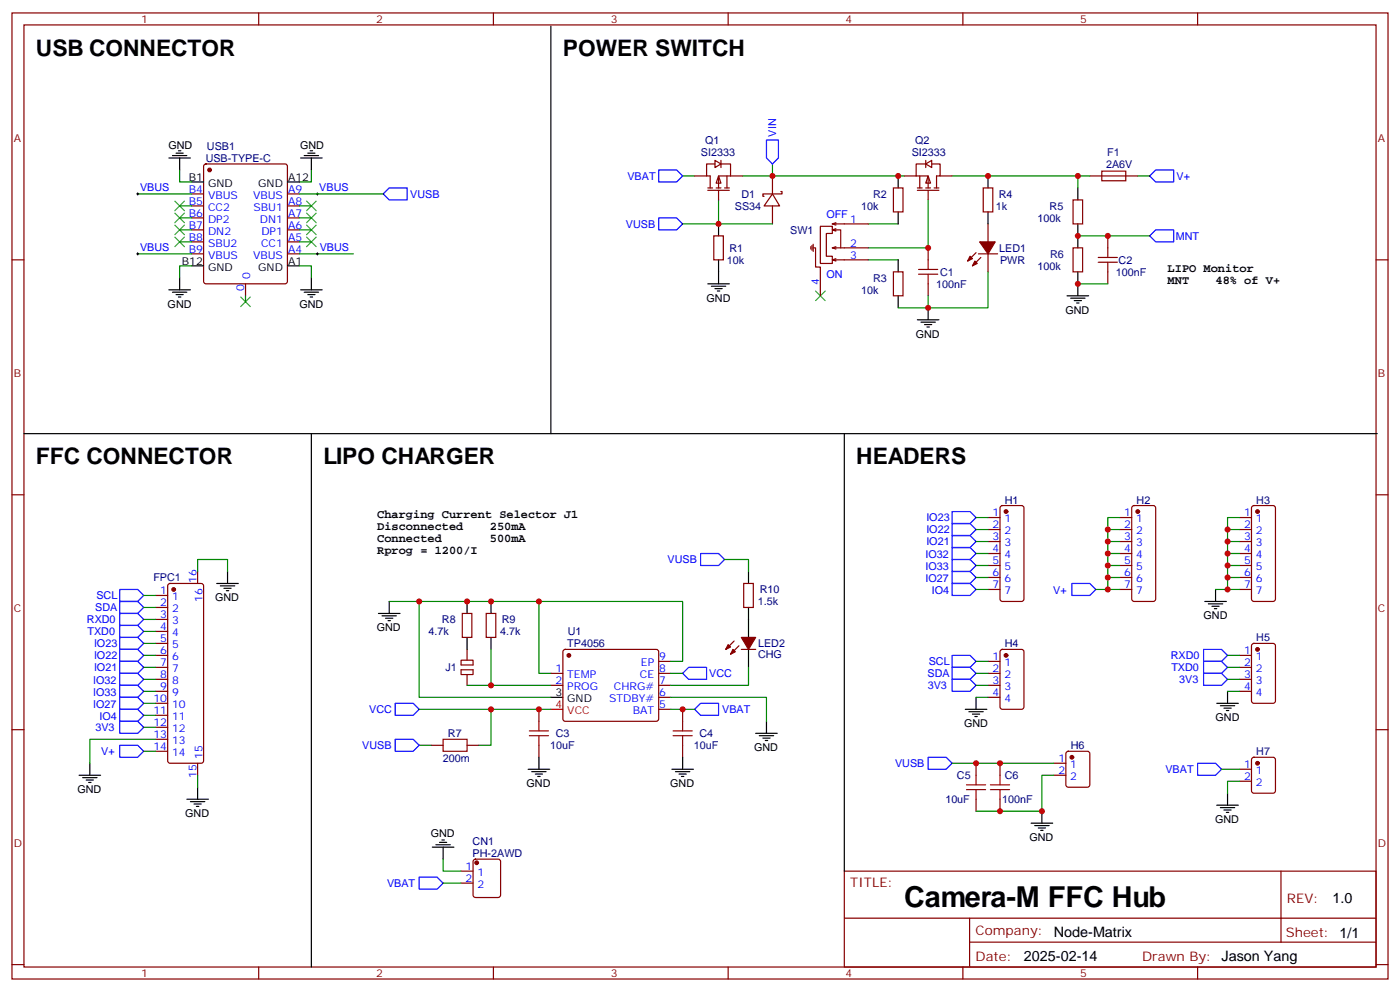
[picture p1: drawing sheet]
<svg xmlns="http://www.w3.org/2000/svg" width="412mm" height="292mm" viewBox="0 0 412 292" stroke-linecap="round" stroke-linejoin="round" font-family="sans-serif">
<g fill="none" stroke="#870000" stroke-width=".35">
<path d="M3.5 3.8h405.4v284.3h-405.4zM7.1 7.3h398.2v277.3h-398.2zM76.2 3.8v3.5M145.3 3.8v3.5M214.5 3.8v3.5M283.6 3.8v3.5M352.8 3.8v3.5M56.4 57.1h3.6M60.2 48.5l.5-.2h23.3l.5 .2 .2 .5v33.8l-.3 .5-.4 .2h-23.3l-.5-.2-.2-.5v-33.8zM84.7 57.1h3.5M227.5 57.1l2.2 3.5h-4.6zM227.5 57.1h-2.8v.7h.4"/>
<path d="M227.5 51.8v5.3M230 56.4h.4v.7h-2.9M263.2 55.3h2.8v7.1h-2.8zM289.6 55.3h2.9v7.1h-2.9zM316.1 58.8h2.8v7.1h-2.8zM321 51.8h14.1M3.5 76.5h3.6M56.4 60.6h3.6M56.4 64.1h3.6M56.4 67.7h3.6M56.4 71.2h3.6M56.4 74.7h3.6"/>
<path d="M84.7 60.6h3.5M84.7 64.1h3.5M84.7 67.7h3.5M84.7 71.2h3.5M84.7 74.7h3.5M210.3 69.4h2.8v7.1h-2.8zM227.5 60.6v5.3M238.8 72.6v.7M239.2 72.2v1.5M239.5 73h.7v5.6h1.5v8.5M239.5 71.9v2.1M241.7 66.6h3.5v2.1h-1.8v6.7h1.8v2.1h-3.5z"/>
<path d="M245.2 65.9h10.6M245.2 73h10.6M245.2 73l1 .3M245.2 65.9l1 .4M246.2 68l-1-.3h2.4v5.3M246.2 67.3l-1 .4M246.2 76.1l-1 .4M246.2 72.6l-1 .4M246.2 65.5l-1 .4M255.8 76.5h-10.6l1 .3M273.4 73v3.5M287.5 74.4l-2.5 2.4"/>
<path d="M288.2 74.7h5.7M288.9 75.8l-2.4 2.4M291 65.9v5.3M291 74.7v5.3M316.1 73h2.8v7h-2.8zM326.3 69.4v3.6M405.3 76.5h3.6M72.3 83.5v3.6M263.2 80h2.8v7.1h-2.8zM273.4 83.5v3.6M326.3 80v3.5M3.5 145.6h3.6"/>
<path d="M291 152.3h3.6M291 155.9h3.6M291 159.4h3.6M294.8 149l.5-.2h5.6l.7 .4v27.1l-.2 .5-.5 .2h-5.6l-.5-.2-.2-.5v-26.8zM329.8 152.3h3.6M329.8 155.9h3.6M329.8 159.4h3.6M333.6 149l.5-.2h5.6l.7 .4v27.1l-.2 .5-.5 .2h-5.6l-.5-.2-.2-.5v-26.8zM365.1 152.3h3.6M365.1 155.9h3.6M365.1 159.4h3.6M368.9 149l.5-.2h5.6l.7 .4v27.1l-.2 .5-.5 .2h-5.6l-.5-.2-.2-.5v-26.8z"/>
<path d="M405.3 145.6h3.6M45.9 175.3h3.5M45.9 178.8h3.5M49.6 171.9l.5-.2h9.2l.5 .2 .2 .5v51.5l-.3 .5-.4 .2h-9.2l-.5-.2-.2-.5v-51.5zM58.2 168.2v3.5M219.1 171.7h2.8v7.1h-2.8zM291 162.9h3.6M291 166.4h3.6M291 170h3.6M291 173.5h3.6M329.8 162.9h3.6M329.8 166.4h3.6"/>
<path d="M329.8 170h3.6M329.8 173.5h3.6M365.1 162.9h3.6M365.1 166.4h3.6M365.1 170h3.6M365.1 173.5h3.6M45.9 182.3h3.5M45.9 185.8h3.5M45.9 189.4h3.5M45.9 192.9h3.5M45.9 196.4h3.5M45.9 200h3.5"/>
<path d="M162.3 198.2h3.5M166 191.3l.5-.2h26.8l.5 .2 .2 .5v20.1l-.7 .4-27.1-.1-.4-.6v-19.8zM194 194.7h3.6M194 198.2h3.6M216.3 188.7l-2.5 2.4M217.7 190.1l-2.5 2.4M218.4 191.1h4.2M291 194.7h3.6M291 198.2h3.6M294.8 191.3l.5-.2h5.6l.7 .5v16.5l-.4 .6-5.9 .1-.7-.5v-16.5zM365.1 192.9h3.6M365.1 196.4h3.6"/>
<path d="M365.1 200h3.6M368.9 189.6l.5-.2h5.6l.7 .4v16.5l-.5 .7h-5.8l-.7-.5v-16.4zM3.5 214.8h3.6M45.9 203.5h3.5M45.9 207h3.5M45.9 210.5h3.5M45.9 214.1h3.5M45.9 217.6h3.5M127 219.4h3.5M137.6 219.4h3.5M158.7 208.8v3.5M158.7 219.4v3.5"/>
<path d="M162.3 201.7h3.5M194 201.7h3.6M194 205.2h3.6M194 208.8h3.6M201.1 208.8v3.5M201.1 219.4v3.5M291 201.7h3.6M291 205.2h3.6M365.1 203.5h3.6M405.3 214.8h3.6M45.9 221.1h3.5M58.2 224.6v3.6"/>
<path d="M248.7 256.4h156.6v28.2h-156.6zM377.3 256.4v20.9M248.7 270.2h156.5M285.6 277.3h119.6M285.6 270.2v14.2M3.5 283.9h3.6M76.2 284.6v3.5M145.3 284.6v3.5M214.5 284.6v3.5M283.6 284.6v3.5M352.8 284.6v3.5M405.3 283.9h3.6"/>
</g>
<g fill="#870000" stroke="#870000" stroke-width=".35">
<path d="M288.6 71.2h4.6l-2.2 3.5z"/>
<path d="M285.8 75.4l.7 .7-1.5 .7z"/>
<path d="M287.2 76.8l.7 .7-1.4 .7z"/>
<path d="M218.4 187.6h4.2l-2.1 3.5z"/>
<path d="M215.9 191.1l.7 .7-1.4 .7z"/>
<path d="M214.5 189.7l.7 .7-1.4 .7z"/>
<circle cx="51.2" cy="173.5" r=".53"/>
<circle cx="61.7" cy="50" r=".53"/>
<circle cx="167.6" cy="192.9" r=".53"/>
<circle cx="296.3" cy="192.9" r=".53"/>
<circle cx="296.3" cy="150.6" r=".53"/>
<circle cx="335.1" cy="150.6" r=".53"/>
<circle cx="370.4" cy="150.6" r=".53"/>
<circle cx="370.4" cy="191.1" r=".53"/>
</g>
<g fill="none" stroke="#00f" stroke-width=".35">
<path d="M112.9 57.1l1.8-1.8h5.2v3.5h-5.2zM194 50h5.3l1.8 1.8-1.8 1.8h-5.3zM225.8 41.2h3.5v5.3l-1.8 1.8-1.7-1.8zM338.7 51.8l1.7-1.8h5.3v3.6h-5.3zM194 64.1h5.3l1.8 1.8-1.8 1.8h-5.3zM338.7 69.4l1.7-1.7h5.3v3.5h-5.3zM280.5 157.6h5.3l1.7 1.8-1.7 1.7h-5.3zM280.5 154.1h5.3l1.7 1.8-1.7 1.7h-5.3zM280.5 150.6h5.3l1.7 1.7-1.7 1.8h-5.3zM35.3 177h5.3l1.7 1.8-1.7 1.8h-5.3zM35.3 173.5h5.3l1.7 1.8-1.7 1.7h-5.3zM206.4 162.9h5.3l1.7 1.8-1.7 1.7h-5.3z"/>
<path d="M280.5 171.7h5.3l1.7 1.8-1.7 1.8h-5.3zM280.5 168.2h5.3l1.7 1.8-1.7 1.7h-5.3zM280.5 164.7h5.3l1.7 1.7-1.7 1.8h-5.3zM280.5 161.1h5.3l1.7 1.8-1.7 1.8h-5.3zM315.7 171.7h5.3l1.8 1.8-1.8 1.8h-5.3zM35.3 198.2h5.3l1.7 1.8-1.7 1.7h-5.3zM35.3 194.7h5.3l1.7 1.7-1.7 1.8h-5.3zM35.3 191.1h5.3l1.7 1.8-1.7 1.8h-5.3zM35.3 187.6h5.3l1.7 1.8-1.7 1.7h-5.3zM35.3 184.1h5.3l1.7 1.7-1.7 1.8h-5.3zM35.3 180.6h5.3l1.7 1.7-1.7 1.8h-5.3zM201.1 198.2l1.7-1.8h5.3v3.6h-5.3z"/>
<path d="M280.5 192.9h5.3l1.7 1.8-1.7 1.7h-5.3zM280.5 196.4h5.3l1.7 1.8-1.7 1.8h-5.3zM280.5 200h5.3l1.7 1.7-1.7 1.8h-5.3zM354.5 198.2h5.3l1.8 1.8-1.8 1.7h-5.3zM354.5 191.1h5.3l1.8 1.8-1.8 1.8h-5.3zM354.5 194.7h5.3l1.8 1.7-1.8 1.8h-5.3zM35.3 219.4h5.3l1.7 1.7-1.7 1.8h-5.3zM35.3 212.3h5.3l1.7 1.8-1.7 1.7h-5.3zM35.3 208.8h5.3l1.7 1.7-1.7 1.8h-5.3zM35.3 205.2h5.3l1.7 1.8-1.7 1.8h-5.3zM35.3 201.7h5.3l1.7 1.8-1.7 1.7h-5.3zM116.4 207h5.3l1.8 1.8-1.8 1.7h-5.3z"/>
<path d="M116.4 217.6h5.3l1.8 1.8-1.8 1.7h-5.3zM204.6 208.8l1.8-1.8h5.3v3.5h-5.3z"/>
</g>
<g fill="none" stroke="#000" stroke-width=".35">
<path d="M162.3 7.7v119.9M49.7 46.5h6.4M50.8 45.8h4.2M51.9 45.1h2.1M52.6 44.4h.7M52.9 46.5v3.5M56.4 53.6h3.6M84.7 53.6h3.5M88.5 46.5h6.4M89.6 45.8h4.2M90.7 45.1h2.1M91.4 44.4h.7"/>
<path d="M91.7 46.5v3.5M264.6 51.8v3.5M291 51.8v3.5M317.5 55.3v3.5M56.4 78.2h3.6M84.7 78.2h3.5M211.7 65.9v3.5M211.7 76.5v7M264.6 62.4v3.5M264.6 76.5v3.5M291 62.4v3.5M317.5 65.9v7.1"/>
<path d="M49.7 85.3h6.4M50.8 86h4.2M51.9 86.7h2.1M52.6 87.4h.7M52.9 81.8v3.5M88.5 85.3h6.4M89.6 86h4.2M90.7 86.7h2.1M91.4 87.4h.7M91.7 81.8v3.5M208.5 83.5h6.3M209.5 84.2h4.3"/>
<path d="M210.6 84.9h2.1M211.3 85.7h.7M264.6 87.1v3.5M270.2 94.1h6.4M271.3 94.8h4.2M272.3 95.5h2.2M273 96.2h.8M273.4 90.6v3.5M314.3 87.1h6.4M315.4 87.8h4.2M316.4 88.5h2.2M317.1 89.2h.8"/>
<path d="M317.5 80v7.1M7.1 127.6h398.6M91.7 127.6v157M248.7 127.6v128.8M63.9 171.7h6.3M64.9 172.4h4.2M66 173.1h2.1M66.7 173.8h.7M67 168.2v3.5M114.7 177v3.6M220.5 168.2v3.5M220.5 178.8v8.8"/>
<path d="M354.9 177h6.3M356 177.7h4.2M357 178.4h2.1M357.7 179.1h.7M358.1 173.5v3.5M111.5 180.6h6.3M112.5 181.3h4.3M113.6 182h2.1M114.3 182.7h.7M220.5 191.1v5.3M162.3 205.2h3.5M222.6 215.8h6.4"/>
<path d="M223.7 216.5h4.2M224.7 217.2h2.1M225.4 217.9h.7M225.8 212.3v3.5M284.3 208.8h6.4M285.4 209.5h4.2M286.5 210.2h2.1M287.2 210.9h.7M287.5 205.2v3.6M358.4 207h6.4M359.5 207.7h4.2M360.5 208.4h2.2"/>
<path d="M361.2 209.1h.7M361.6 203.5v3.5M23.3 228.2h6.3M24.3 228.9h4.3M25.4 229.6h2.1M26.1 230.3h.7M26.5 224.6v3.6M55 235.2h6.4M56.1 235.9h4.2M57.1 236.6h2.2M57.9 237.3h.7M58.2 231.7v3.5"/>
<path d="M155.6 226.4h6.3M156.6 227.1h4.3M157.7 227.8h2.1M158.4 228.5h.7M158.7 222.9v3.5M197.9 226.4h6.4M199 227.1h4.2M200 227.8h2.1M200.7 228.5h.7M201.1 222.9v3.5"/>
</g>
<g fill="none" stroke="#008700" stroke-width=".35">
<path d="M40.6 57.1h15.8M52.9 50v3.6h3.5M88.2 57.1h24.7M91.7 50v3.6h-3.5M201.1 51.8h3.5M211.7 58.8v7.1M218.7 51.8h47.6M227.5 48.3v3.5M273.4 58.8v14.2h-17.6M280.5 51.8h40.5M317.5 51.8v3.5M335.1 51.8h3.6"/>
<path d="M40.6 74.7h15.8M52.9 60.6h3.5M52.9 71.2h3.5M52.9 67.7h3.5M52.9 64.1h3.5M56.4 78.2h-3.5v3.6M88.2 78.2h3.5v3.6M88.2 74.7h15.9M88.2 60.6h3.5M88.2 71.2h3.5M88.2 67.7h3.5M88.2 64.1h3.5"/>
<path d="M201.1 65.9h26.4M255.8 76.5h8.8M255.8 65.9h8.8M317.5 69.4h21.2M72.3 87.1v1.7M273.4 87.1v3.5h-8.8M291 80v10.6h-17.6M317.5 83.5h8.8M287.5 159.4h3.5M287.5 155.9h3.5M287.5 152.3h3.5M42.3 178.8h3.6"/>
<path d="M42.3 175.3h3.6M58.2 168.2v-3.5h8.8v3.5M287.5 173.5h3.5M287.5 170h3.5M287.5 166.4h3.5M287.5 162.9h3.5M42.3 200h3.6M42.3 196.4h3.6M42.3 192.9h3.6M42.3 189.4h3.6M42.3 185.8h3.6M42.3 182.3h3.6"/>
<path d="M197.6 198.2h3.5M287.5 198.2h3.5M287.5 194.7h3.5M361.6 200h3.5M361.6 196.4h3.5M361.6 192.9h3.5M42.3 210.5h3.6M42.3 207h3.6M42.3 203.5h3.6M42.3 214.1h3.6M45.9 217.6h-19.4v7M123.5 219.4h3.5"/>
<path d="M197.6 205.2h28.2v7.1M197.6 208.8h7M287.5 205.2h3.5M287.5 201.7h3.5M361.6 203.5h3.5M42.3 221.1h3.6M58.2 228.2v3.5"/>
</g>
<g fill="none" stroke="#3c3" stroke-width=".35">
<path d="M51.5 59.2l2.8 2.8M54.3 59.2l-2.8 2.8M90.3 59.2l2.8 2.8M93.1 59.2l-2.8 2.8M51.5 69.8l2.8 2.8M51.5 62.7l2.8 2.8M51.5 66.3l2.8 2.8M54.3 69.8l-2.8 2.8M54.3 62.7l-2.8 2.8M54.3 66.3l-2.8 2.8M90.3 69.8l2.8 2.8M90.3 62.7l2.8 2.8"/>
<path d="M90.3 66.3l2.8 2.8M93.1 69.8l-2.8 2.8M93.1 62.7l-2.8 2.8M93.1 66.3l-2.8 2.8M70.9 87.4l2.8 2.8M73.7 87.4l-2.8 2.8M240.2 85.7l2.9 2.8M243.1 85.7l-2.9 2.8"/>
</g>
<path d="M40.2 57.1h.7M40.6 56.7v.7M93.1 57.1h.7M93.5 56.7v.7M40.2 74.7h.7M40.6 74.4v.7M93.1 74.7h.7M93.5 74.4v.7" fill="none" stroke="#000" stroke-width=".29"/>
<path d="M162.3 208.8h3.5" fill="none" stroke="#f00" stroke-width=".35"/>
<g fill="none" stroke="#a10000" stroke-width=".35">
<path d="M324.6 50.4h7v2.8h-7zM270.6 79.3h5.6M273.4 76.5v2.8M323.5 77.2h5.6M323.5 75.8h5.6M326.3 73v2.8M326.3 77.2v2.8M270.6 80.7h5.6M273.4 80.7v2.8M130.5 217.6h7.1v3.5h-7.1zM155.9 216.5h5.7M155.9 215.1h5.7"/>
<path d="M158.7 212.3v2.8M158.7 216.5v2.9M198.3 216.5h5.6M198.3 215.1h5.6M201.1 212.3v2.8M201.1 216.5v2.9"/>
</g>
<path d="M211.7 51.8l.7 2.1h-1.4z" fill="#fff" stroke="#870000" stroke-width=".35"/>
<g fill="none" stroke="#870000" stroke-width=".35">
<path d="M204.6 51.8h3.5M208.5 56h6.3M208.5 55.3h1.4M210.6 47.2l1.8 1.1-1.8 1zM210.6 48.3h-2.5v3.5h1.1v3.5M211 55.3h1.4M211.7 56v2.8M212.4 48.3h2.8v3.5M212.4 47.2v2.1M213.4 55.3h1.4M214.1 51.8v3.5M215.2 51.8h-3.5v3.5"/>
<path d="M215.2 51.8h3.5"/>
</g>
<path d="M273.4 51.8l.7 2.1h-1.4z" fill="#fff" stroke="#870000" stroke-width=".35"/>
<g fill="none" stroke="#870000" stroke-width=".35">
<path d="M266.3 51.8h3.6M269.9 51.8h3.5v3.5M270.2 56h6.4M270.2 55.3h1.4M270.9 51.8v3.5M272.7 48.3l1.8-1.1v2.1zM272.7 48.3h-2.8v3.5M272.7 47.2v2.1M272.7 55.3h1.4M273.4 56v2.8M274.5 48.3h2.4v3.5h-1v3.5M275.2 55.3h1.4"/>
<path d="M276.9 51.8h3.6M135.8 197.1h3.5v1.4h-3.5zM135.8 194.3h3.5v1.4h-3.5zM136.2 180.6h2.8v7h-2.8zM137.6 191.1v3.2M137.6 198.5v3.2M143.2 180.6h2.8v7h-2.8zM287.5 224.6v3.6M287.5 235.2v3.6M294.6 224.6v3.6M294.6 235.2v3.6M310.4 224.6h3.6"/>
<path d="M310.4 228.2h3.6M314.2 221.3l.5-.2h5.6l.7 .5v9.4l-.4 .6-5.9 .1-.7-.5v-9.4zM365.1 226.4h3.6M365.1 229.9h3.6M368.9 223.1l.5-.2h5.6l.7 .4v9.5l-.5 .6-5.8 .1-.7-.5v-9.4zM135.8 256.4h3.5M135.8 259.9h3.5M139.6 253.1l.5-.2h6.7l.5 .2 .2 .5v9.9l-.3 .5-.4 .2h-6.7l-.5-.3-.3-.4v-9.9z"/>
</g>
<g fill="#870000" stroke="#870000" stroke-width=".35">
<circle cx="140.4" cy="253.9" r=".53"/>
<circle cx="315.7" cy="222.9" r=".53"/>
<circle cx="370.4" cy="224.6" r=".53"/>
</g>
<path d="M273.4 222.9h5.3l1.8 1.7-1.8 1.8h-5.3zM352.8 224.6h5.3l1.7 1.8-1.7 1.8h-5.3zM123.5 258.2h5.3l1.7 1.7-1.7 1.8h-5.3z" fill="none" stroke="#00f" stroke-width=".35"/>
<g fill="none" stroke="#000" stroke-width=".35">
<path d="M137.6 177v3.6M144.6 177v3.6M137.6 187.6v3.5M144.6 187.6v3.5M306.9 238.8v3.5M358.4 237h6.4M359.5 237.7h4.2M360.5 238.4h2.2M361.2 239.1h.7M361.6 233.5v3.5M127.4 249.3h6.3M128.4 248.6h4.2"/>
<path d="M129.5 247.9h2.1M130.2 247.2h.7M130.5 249.3v3.6M303.7 242.3h6.4M304.8 243h4.2M305.9 243.7h2.1M306.6 244.4h.7"/>
</g>
<g fill="none" stroke="#008700" stroke-width=".35">
<path d="M326.3 159.4h3.5M326.3 155.9h3.5M329.8 152.3h-3.5v21.2M361.6 159.4h3.5M361.6 155.9h3.5M365.1 152.3h-3.5v21.2M114.7 177h8.8M158.7 177v21.2h3.6M213.4 164.7h7.1v3.5M322.8 173.5h7M326.3 170h3.5M326.3 166.4h3.5"/>
<path d="M326.3 162.9h3.5M358.1 173.5h7M361.6 170h3.5M361.6 166.4h3.5M361.6 162.9h3.5M144.6 191.1v10.6M197.6 194.7h3.5v-17.7h-77.6v28.2h38.8M220.5 196.4v5.3h-22.9M123.5 208.8h38.8M137.6 201.7h24.7M144.6 208.8v10.6h-3.5M280.5 224.6h29.9"/>
<path d="M310.4 228.2h-3.5v10.6h-19.4M359.8 226.4h5.3M365.1 229.9h-3.5v3.6M130.5 252.9v3.5h5.3M130.5 259.9h5.3"/>
</g>
<path d="M284.7 232.4h5.6M284.7 231h5.6M287.5 228.2v2.8M287.5 232.4v2.8M291.7 232.4h5.7M291.7 231h5.7M294.6 228.2v2.8M294.6 232.4v2.8" fill="none" stroke="#a10000" stroke-width=".35"/>
<g fill="#c00">
<circle cx="227.5" cy="51.8" r=".88"/>
<circle cx="201.1" cy="208.8" r=".88"/>
<circle cx="211.7" cy="65.9" r=".88"/>
<circle cx="264.6" cy="51.8" r=".88"/>
<circle cx="273.4" cy="73" r=".88"/>
<circle cx="317.5" cy="69.4" r=".88"/>
<circle cx="326.3" cy="69.4" r=".88"/>
<circle cx="273.4" cy="90.6" r=".88"/>
<circle cx="317.5" cy="83.5" r=".88"/>
<circle cx="317.5" cy="51.8" r=".88"/>
<circle cx="291" cy="51.8" r=".88"/>
<circle cx="287.5" cy="224.6" r=".88"/>
<circle cx="294.6" cy="224.6" r=".88"/>
<circle cx="294.6" cy="238.8" r=".88"/>
<circle cx="306.9" cy="238.8" r=".88"/>
<circle cx="144.6" cy="177" r=".88"/>
<circle cx="137.6" cy="177" r=".88"/>
<circle cx="144.6" cy="201.7" r=".88"/>
<circle cx="158.8" cy="177" r=".88"/>
<circle cx="123.5" cy="177" r=".88"/>
<circle cx="158.8" cy="208.8" r=".88"/>
<circle cx="144.6" cy="208.8" r=".88"/>
<circle cx="326.3" cy="173.5" r=".88"/>
<circle cx="326.3" cy="170" r=".88"/>
<circle cx="326.3" cy="166.4" r=".88"/>
<circle cx="326.3" cy="162.9" r=".88"/>
<circle cx="326.3" cy="159.4" r=".88"/>
<circle cx="326.3" cy="155.9" r=".88"/>
<circle cx="361.6" cy="173.5" r=".88"/>
<circle cx="361.6" cy="170" r=".88"/>
<circle cx="361.6" cy="166.4" r=".88"/>
<circle cx="361.6" cy="162.9" r=".88"/>
<circle cx="361.6" cy="159.4" r=".88"/>
<circle cx="361.6" cy="155.9" r=".88"/>
</g>
<text font-size="8.5" x="266.3" y="267">Camera-M FFC Hub</text>
<g font-size="6.7">
<text x="10.6" y="16.5">USB CONNECTOR</text>
<text x="165.8" y="16.5">POWER SWITCH</text>
<text x="10.6" y="136.5">FFC CONNECTOR</text>
<text x="95.2" y="136.5">LIPO CHARGER</text>
<text x="252.2" y="136.5">HEADERS</text>
</g>
<g font-size="4.2">
<text x="392.5" y="265.7">1.0</text>
<text x="310.4" y="275.8">Node-Matrix</text>
<text x="301.6" y="282.9">2025-02-14</text>
</g>
<g font-size="3.9" fill="#800">
<text x="250.5" y="261">TITLE:</text>
<text x="379.1" y="265.7">REV:</text>
<text x="287.4" y="275.2">Company:</text>
<text x="378.7" y="275.8">Sheet: 1/1</text>
<text x="287.4" y="282.9">Date:</text>
<text x="336.4" y="282.9">Drawn By: Jason Yang</text>
</g>
<g font-size="3.5">
<text x="344" y="80">LIPO Monitor</text>
<text x="344" y="83.5">MNT</text>
<text x="358.1" y="83.5">48% of V+</text>
<text x="111.1" y="152.3">Charging Current Selector J1</text>
<text x="111.1" y="155.9">Disconnected</text>
<text x="144.3" y="155.9">250mA</text>
<text x="111.1" y="159.4">Connected</text>
<text x="144.3" y="159.4">500mA</text>
<text x="111.1" y="162.9">Rprog = 1200/I</text>
</g>
<g font-size="3.2" fill="#800">
<text x="41.6" y="6.8">1</text>
<text x="110.8" y="6.8">2</text>
<text x="179.9" y="6.8">3</text>
<text x="249.1" y="6.8">4</text>
<text x="318.2" y="6.8">5</text>
<text x="4.1" y="41.9">A</text>
<text x="405.9" y="41.9">A</text>
<text x="4.1" y="111.1">B</text>
<text x="405.9" y="111.1">B</text>
<text x="4.1" y="180.2">C</text>
<text x="405.9" y="180.2">C</text>
<text x="4.1" y="249.3">D</text>
<text x="405.9" y="249.3">D</text>
<text x="41.6" y="287.6">1</text>
<text x="110.8" y="287.6">2</text>
<text x="179.9" y="287.6">3</text>
<text x="249.1" y="287.6">4</text>
<text x="318.2" y="287.6">5</text>
</g>
<g font-size="3.2" fill="#00f">
<text x="228.6" y="40.2" transform="rotate(-90 228.6 40.2)">VIN</text>
<text x="184.8" y="52.9">VBAT</text>
<text x="346.6" y="52.9">V+</text>
<text x="41.3" y="56.2">VBUS</text>
<text x="55.6" y="56.7">B4</text>
<text x="61.3" y="58.5">VBUS</text>
<text x="74.5" y="58.5">VBUS</text>
<text x="84.8" y="56.7">A9</text>
<text x="94.1" y="56.1">VBUS</text>
<text x="120.8" y="58.2">VUSB</text>
<text x="55.6" y="60.3">B5</text>
<text x="55.6" y="63.8">B6</text>
<text x="61.3" y="62">CC2</text>
<text x="61.3" y="65.5">DP2</text>
<text x="74.7" y="62">SBU1</text>
<text x="76.5" y="65.5">DN1</text>
<text x="84.8" y="63.8">A7</text>
<text x="84.8" y="60.3">A8</text>
<text x="243.4" y="64.1">OFF</text>
<text x="250.5" y="65.5">1</text>
<text x="55.6" y="67.3">B7</text>
<text x="55.6" y="70.8">B8</text>
<text x="61.3" y="69.1">DN2</text>
<text x="77" y="69.1">DP1</text>
<text x="84.8" y="70.8">A5</text>
<text x="84.8" y="67.3">A6</text>
<text x="184.4" y="67">VUSB</text>
<text x="346.4" y="70.7">MNT</text>
<text x="41.3" y="73.8">VBUS</text>
<text x="55.6" y="74.4">B9</text>
<text x="61.3" y="72.6">SBU2</text>
<text x="61.3" y="76.1">VBUS</text>
<text x="74.5" y="76.1">VBUS</text>
<text x="76.9" y="72.6">CC1</text>
<text x="84.8" y="74.4">A4</text>
<text x="94.2" y="73.8">VBUS</text>
<text x="250.5" y="72.6">2</text>
<text x="250.5" y="76.1">3</text>
<text x="73.7" y="82.2" transform="rotate(-90 73.7 82.2)">0</text>
<text x="241.3" y="83.8" transform="rotate(-90 241.3 83.8)">4</text>
<text x="243.4" y="81.8">ON</text>
<text x="72" y="85.7" transform="rotate(-90 72 85.7)">0</text>
<text x="272.9" y="153.4">IO23</text>
<text x="292.4" y="152">1</text>
<text x="292.4" y="155.5">2</text>
<text x="295.9" y="153.7">1</text>
<text x="331.2" y="152">1</text>
<text x="331.2" y="155.5">2</text>
<text x="334.7" y="153.7">1</text>
<text x="366.5" y="152">1</text>
<text x="366.5" y="155.5">2</text>
<text x="370" y="153.7">1</text>
<text x="272.9" y="160.5">IO21</text>
<text x="272.9" y="157">IO22</text>
<text x="292.4" y="159">3</text>
<text x="295.9" y="157.3">2</text>
<text x="295.9" y="160.8">3</text>
<text x="331.2" y="159">3</text>
<text x="334.7" y="157.3">2</text>
<text x="334.7" y="160.8">3</text>
<text x="366.5" y="159">3</text>
<text x="370" y="157.3">2</text>
<text x="370" y="160.8">3</text>
<text x="196.7" y="165.8">VUSB</text>
<text x="272.6" y="167.7">IO33</text>
<text x="272.6" y="164.2">IO32</text>
<text x="292.4" y="162.6">4</text>
<text x="292.4" y="166.1">5</text>
<text x="295.9" y="164.3">4</text>
<text x="295.9" y="167.9">5</text>
<text x="331.2" y="162.6">4</text>
<text x="331.2" y="166.1">5</text>
<text x="334.7" y="164.3">4</text>
<text x="334.7" y="167.9">5</text>
<text x="366.5" y="162.6">4</text>
<text x="366.5" y="166.1">5</text>
<text x="370" y="164.3">4</text>
<text x="370" y="167.9">5</text>
<text x="57.9" y="171.6" transform="rotate(-90 57.9 171.6)">16</text>
<text x="272.6" y="171.2">IO27</text>
<text x="292.4" y="169.6">6</text>
<text x="292.4" y="173.1">7</text>
<text x="295.9" y="171.4">6</text>
<text x="331.2" y="169.6">6</text>
<text x="331.2" y="173.1">7</text>
<text x="334.7" y="171.4">6</text>
<text x="366.5" y="169.6">6</text>
<text x="366.5" y="173.1">7</text>
<text x="370" y="171.4">6</text>
<text x="28" y="179.9">SDA</text>
<text x="28.4" y="176.4">SCL</text>
<text x="47.2" y="174.9">1</text>
<text x="47.2" y="178.4">2</text>
<text x="50.7" y="176.7">1</text>
<text x="59.6" y="177.1" transform="rotate(-90 59.6 177.1)">16</text>
<text x="274.4" y="174.7">IO4</text>
<text x="295.9" y="174.9">7</text>
<text x="310.3" y="174.7">V+</text>
<text x="334.7" y="174.9">7</text>
<text x="370" y="174.9">7</text>
<text x="25.6" y="183.5">RXD0</text>
<text x="47.2" y="182">3</text>
<text x="47.2" y="185.5">4</text>
<text x="50.7" y="180.2">2</text>
<text x="50.7" y="183.7">3</text>
<text x="25.8" y="187">TXD0</text>
<text x="27.7" y="190.5">IO23</text>
<text x="47.2" y="189">5</text>
<text x="50.7" y="187.3">4</text>
<text x="50.7" y="190.8">5</text>
<text x="27.7" y="197.5">IO21</text>
<text x="27.7" y="194">IO22</text>
<text x="47.2" y="192.5">6</text>
<text x="47.2" y="196.1">7</text>
<text x="50.7" y="194.3">6</text>
<text x="50.7" y="197.8">7</text>
<text x="163.6" y="197.8">1</text>
<text x="188.8" y="196.1">EP</text>
<text x="194.2" y="194.3">9</text>
<text x="194.2" y="197.8">8</text>
<text x="273.6" y="195.8">SCL</text>
<text x="292.4" y="194.3">1</text>
<text x="292.4" y="197.8">2</text>
<text x="295.9" y="196.1">1</text>
<text x="344.9" y="194.1">RXD0</text>
<text x="345" y="197.6">TXD0</text>
<text x="366.5" y="192.5">1</text>
<text x="366.5" y="196.1">2</text>
<text x="370" y="194.3">1</text>
<text x="370" y="197.8">2</text>
<text x="27.4" y="201.2">IO32</text>
<text x="47.2" y="199.6">8</text>
<text x="47.2" y="203.1">9</text>
<text x="50.7" y="201.4">8</text>
<text x="163.6" y="201.4">2</text>
<text x="167.1" y="203.1">PROG</text>
<text x="167.1" y="199.6">TEMP</text>
<text x="180.9" y="203.1">CHRG#</text>
<text x="188.5" y="199.6">CE</text>
<text x="194.2" y="201.4">7</text>
<text x="208.9" y="199.4">VCC</text>
<text x="273.2" y="199.3">SDA</text>
<text x="273.3" y="202.8">3V3</text>
<text x="292.4" y="201.4">3</text>
<text x="295.9" y="199.6">2</text>
<text x="295.9" y="203.1">3</text>
<text x="347.4" y="201.1">3V3</text>
<text x="366.5" y="199.6">3</text>
<text x="366.5" y="203.1">4</text>
<text x="370" y="201.4">3</text>
<text x="27.4" y="208.3">IO27</text>
<text x="27.4" y="204.7">IO33</text>
<text x="45.2" y="206.7">10</text>
<text x="50.7" y="204.9">9</text>
<text x="50.7" y="208.4">10</text>
<text x="108.8" y="209.9">VCC</text>
<text x="179.4" y="206.7">STDBY#</text>
<text x="194.2" y="204.9">6</text>
<text x="194.2" y="208.4">5</text>
<text x="212.8" y="209.9">VBAT</text>
<text x="292.4" y="204.9">4</text>
<text x="295.9" y="206.7">4</text>
<text x="370" y="204.9">4</text>
<text x="28.1" y="215.2">3V3</text>
<text x="29.3" y="211.8">IO4</text>
<text x="45.2" y="210.2">11</text>
<text x="45.2" y="213.7">12</text>
<text x="50.7" y="211.9">11</text>
<text x="50.7" y="215.5">12</text>
<text x="186.4" y="210.2">BAT</text>
<text x="45.2" y="217.2">13</text>
<text x="45.2" y="220.8">14</text>
<text x="50.7" y="219">13</text>
<text x="106.7" y="220.5">VUSB</text>
<text x="29.8" y="222.3">V+</text>
<text x="50.7" y="222.5">14</text>
<text x="59.6" y="223.3" transform="rotate(-90 59.6 223.3)">15</text>
<text x="263.7" y="225.9">VUSB</text>
<text x="311.8" y="224.3">1</text>
<text x="311.8" y="227.8">2</text>
<text x="315.3" y="226.1">1</text>
<text x="343.3" y="227.5">VBAT</text>
<text x="366.5" y="226.1">1</text>
<text x="370" y="227.8">1</text>
<text x="57.9" y="228.9" transform="rotate(-90 57.9 228.9)">15</text>
<text x="315.3" y="229.6">2</text>
<text x="366.5" y="229.6">2</text>
<text x="370" y="231.4">2</text>
<text x="137.2" y="256">1</text>
<text x="140.7" y="257.8">1</text>
<text x="114" y="261.1">VBAT</text>
<text x="137.2" y="259.6">2</text>
<text x="140.7" y="261.3">2</text>
</g>
<g font-size="3.2">
<text x="49.6" y="43.8">GND</text>
<text x="88.4" y="43.7">GND</text>
<text x="55.6" y="53.2">B1</text>
<text x="84.8" y="53.2">A12</text>
<text x="61.3" y="55">GND</text>
<text x="76.1" y="55">GND</text>
<text x="53.6" y="77.9">B12</text>
<text x="84.8" y="77.9">A1</text>
<text x="61.3" y="79.7">GND</text>
<text x="76.1" y="79.7">GND</text>
<text x="208.1" y="88.8">GND</text>
<text x="49.4" y="90.6">GND</text>
<text x="88.2" y="90.6">GND</text>
<text x="313.8" y="92.4">GND</text>
<text x="269.8" y="99.4">GND</text>
<text x="63.4" y="177">GND</text>
<text x="111" y="185.8">GND</text>
<text x="354.5" y="182.3">GND</text>
<text x="163.6" y="204.9">3</text>
<text x="167.1" y="206.7">GND</text>
<text x="284" y="214.1">GND</text>
<text x="358.1" y="212.3">GND</text>
<text x="222.1" y="221.1">GND</text>
<text x="22.8" y="233.5">GND</text>
<text x="155.1" y="231.7">GND</text>
<text x="197.4" y="231.7">GND</text>
<text x="54.6" y="240.5">GND</text>
<text x="357.9" y="242.3">GND</text>
<text x="126.9" y="246.3">GND</text>
<text x="303.3" y="247.6">GND</text>
</g>
<g font-size="3.2" fill="#000080">
<text x="60.6" y="47.7">USB-TYPE-C</text>
<text x="61" y="44.1">USB1</text>
<text x="206.4" y="45.8">SI2333</text>
<text x="207.7" y="42.3">Q1</text>
<text x="268.6" y="45.8">SI2333</text>
<text x="269.6" y="42.4">Q2</text>
<text x="326.2" y="45.9">F1</text>
<text x="325.8" y="49.4">2A6V</text>
<text x="218.4" y="58.2">D1</text>
<text x="257.2" y="58.2">R2</text>
<text x="294.2" y="58.2">R4</text>
<text x="216.5" y="61.8">SS34</text>
<text x="253.6" y="61.7">10k</text>
<text x="293.4" y="61.7">1k</text>
<text x="305.6" y="65.3">100k</text>
<text x="309.2" y="61.8">R5</text>
<text x="232.8" y="68.8">SW1</text>
<text x="214.1" y="77.6">10k</text>
<text x="214.9" y="74.1">R1</text>
<text x="294.3" y="74.1">LED1</text>
<text x="294.6" y="77.6">PWR</text>
<text x="309.3" y="75.9">R6</text>
<text x="329.5" y="77.7">C2</text>
<text x="257.2" y="82.9">R3</text>
<text x="276.9" y="81.2">C1</text>
<text x="305.6" y="79.4">100k</text>
<text x="328.7" y="81.2">100nF</text>
<text x="253.6" y="86.4">10k</text>
<text x="275.8" y="84.7">100nF</text>
<text x="296" y="148.2">H1</text>
<text x="334.8" y="148.2">H2</text>
<text x="370.1" y="148.2">H3</text>
<text x="45.2" y="171.1">FPC1</text>
<text x="223.2" y="178.1">1.5k</text>
<text x="223.8" y="174.6">R10</text>
<text x="130.2" y="183.5">R8</text>
<text x="147.8" y="183.5">R9</text>
<text x="126.2" y="187">4.7k</text>
<text x="147.4" y="187">4.7k</text>
<text x="167.1" y="190.5">TP4056</text>
<text x="167.2" y="187">U1</text>
<text x="223.3" y="190.5">LED2</text>
<text x="296" y="190.5">H4</text>
<text x="370.1" y="188.7">H5</text>
<text x="131.3" y="197.6">J1</text>
<text x="223.3" y="193.7">CHG</text>
<text x="131.9" y="217">R7</text>
<text x="162.1" y="220.5">10uF</text>
<text x="163.7" y="217">C3</text>
<text x="204.4" y="220.5">10uF</text>
<text x="206" y="217">C4</text>
<text x="315.4" y="220.5">H6</text>
<text x="130.5" y="224.4">200m</text>
<text x="370.1" y="222.3">H7</text>
<text x="281.9" y="229.4">C5</text>
<text x="296" y="229.4">C6</text>
<text x="278.5" y="236.4">10uF</text>
<text x="295.2" y="236.4">100nF</text>
<text x="139.2" y="248.7">CN1</text>
<text x="139.2" y="252.2">PH-2AWD</text>
</g>
<g font-size="3.2" fill="#f00">
<text x="163.6" y="208.4">4</text>
<text x="167.1" y="210.2">VCC</text>
</g>
</svg>
